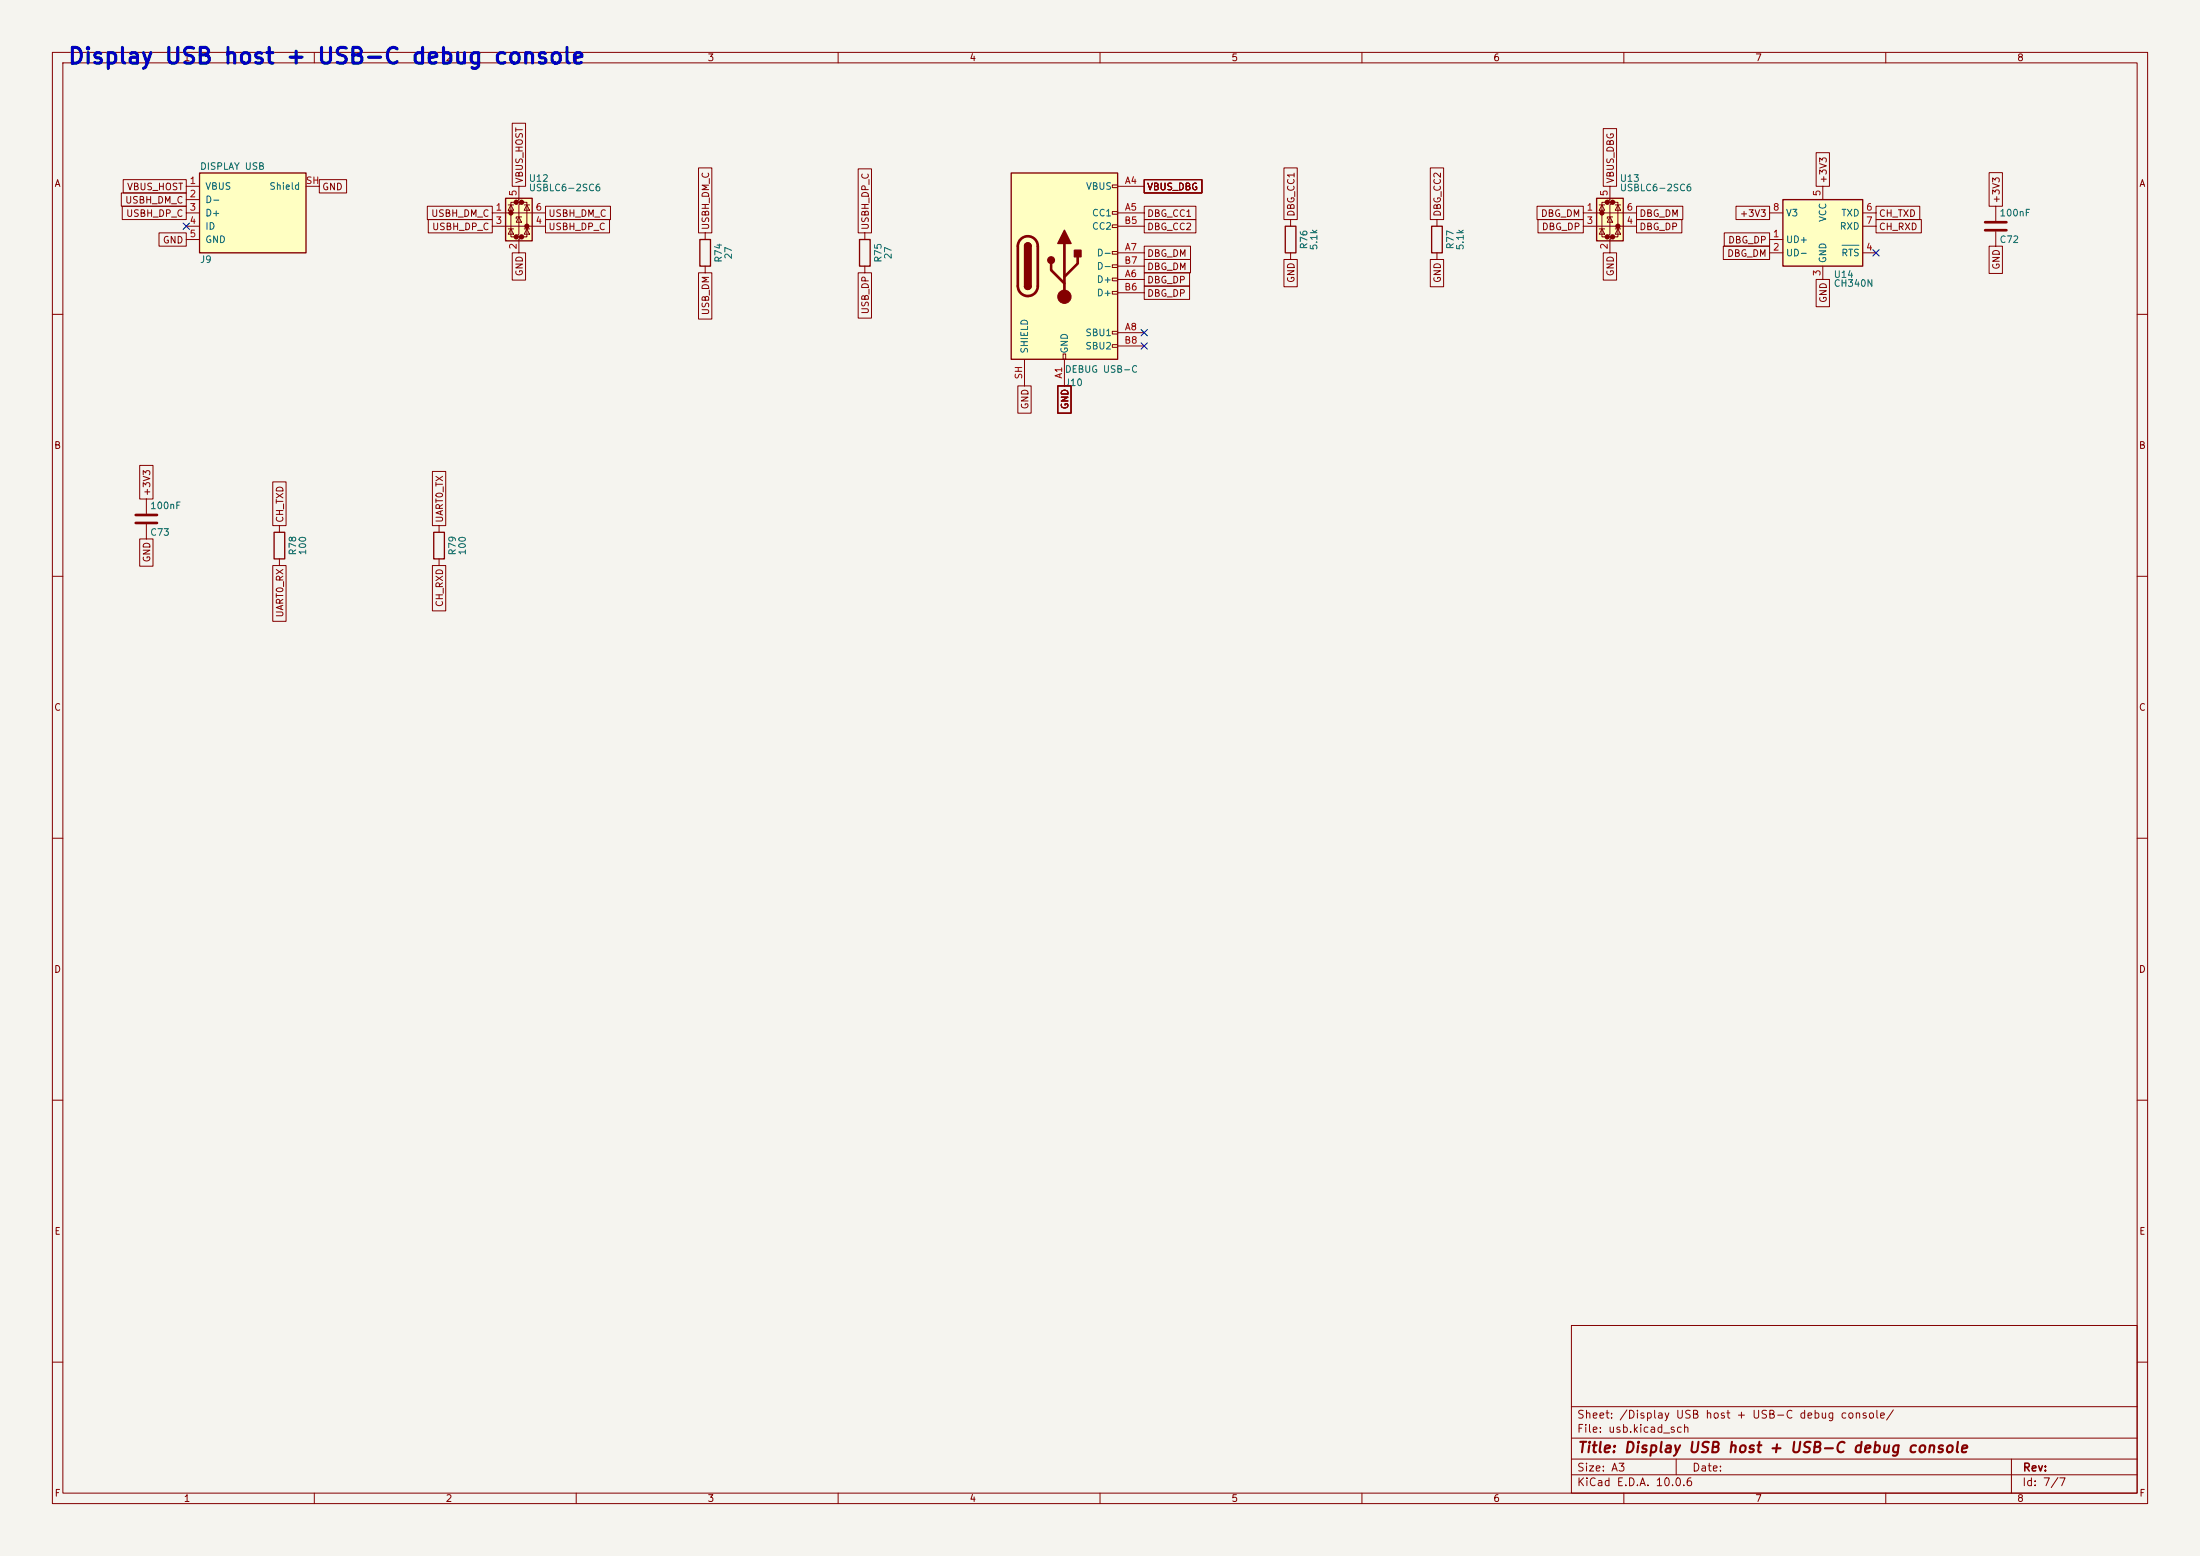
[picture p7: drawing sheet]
<svg xmlns="http://www.w3.org/2000/svg" width="420mm" height="297mm" viewBox="0 0 420 297" stroke-linecap="round" stroke-linejoin="round" font-family="sans-serif">
<path d="M0 0h420v297h-420z" fill="#f5f4ef" stroke="#f5f4ef" stroke-width=".19"/>
<g fill="none" stroke="#840000" stroke-width=".19">
<path d="M10 10h400v277h-400zM12 12h396v273h-396zM60 10v2M110 10v2M160 10v2M210 10v2M260 10v2M310 10v2M360 10v2M134.6 44.5v1.2M134.6 50.8v1.3M246.4 41.9v1.3"/>
<path d="M246.4 48.3v1.2M10 60h2M408 60h2M10 110h2M408 110h2M10 160h2M408 160h2M10 210h2M408 210h2M300 253h108v32h-108zM10 260h2M300 278.5h108"/>
<path d="M300 274.5h108M300 268.5h108M320 278.5v3M384 278.5v6.5M408 260h2M60 285v2M110 285v2M160 285v2M210 285v2M260 285v2M300 281.5h108M310 285v2"/>
<path d="M360 285v2"/>
</g>
<path d="M133.6 45.7h2v5.1h-2zM245.4 43.2h2v5.1h-2z" fill="none" stroke="#840000" stroke-width=".25"/>
<path d="M193 33h20.4v35.6h-20.4z" fill="#ffffc2"/>
<g fill="none" stroke="#840000" stroke-width=".19">
<path d="M212.3 35.3h1.1v.5h-1.1zM213.4 35.6h5M165.1 44.5v1.2M165.1 50.8v1.3M212.3 40.4h1.1v.5h-1.1zM212.3 42.9h1.1v.5h-1.1zM212.3 48h1.1v.5h-1.1zM212.3 50.5h1.1v.6h-1.1zM212.3 53.1h1.1v.5h-1.1zM212.3 55.6h1.1v.5h-1.1zM213.4 40.6h5M213.4 53.3h5"/>
<path d="M213.4 48.3h5M213.4 43.2h5M213.4 55.9h5M213.4 50.8h5M274.3 41.9v1.3M274.3 48.3v1.2M195.6 68.6v5.1M202.9 67.6h.6v1h-.6zM203.2 68.6v5.1M212.3 63.2h1.1v.6h-1.1zM212.3 65.8h1.1v.5h-1.1zM213.4 63.5h5"/>
<path d="M213.4 66h5M53.3 100.3v1.3M53.3 106.7v1.3M83.8 100.3v1.3M83.8 106.7v1.3"/>
</g>
<path d="M193 33h20.4v35.6h-20.4zM164.1 45.7h2v5.1h-2zM195.6 47a.64 .64 0 0 1 .6-.6 .64 .64 0 0 1 .6 .6M195.6 54.6a.64 .64 0 0 0 .6 .6 .64 .64 0 0 0 .6-.6M273.3 43.2h2v5.1h-2zM52.3 101.6h2.1v5.1h-2.1zM82.8 101.6h2v5.1h-2z" fill="none" stroke="#840000" stroke-width=".25"/>
<path d="M194.9 45.7a1.9 1.9 0 0 1 2-.5 1.9 1.9 0 0 1 1.2 1.8v7.6a1.91 1.91 0 0 1-1.9 1.9 1.91 1.91 0 0 1-1.9-1.9v-7.8l.2-.6zM200.7 50.3v1.3l2.5 2.5M203.2 46.5v10.1M205.7 49v1.3l-2.5 2.5" fill="none" stroke="#840000" stroke-width=".51"/>
<g fill="#840000" stroke="#840000" stroke-width=".25">
<path d="M195.6 47h1.2v7.6h-1.2z"/>
<path d="M195.8 46.5a.64 .64 0 0 1 .7-.1 .64 .64 0 0 1 .3 .6h-1.2z"/>
<path d="M195.6 54.6h1.2a.64 .64 0 0 1-.6 .6 .64 .64 0 0 1-.6-.6z"/>
<path d="M203.2 43.9l1.3 2.6h-2.6z"/>
<path d="M205.1 47.8h1.3v1.2h-1.3z"/>
<circle cx="200.7" cy="49.7" r=".63"/>
</g>
<circle cx="203.2" cy="56.6" r="1.27" fill="#840000" stroke="#840000" stroke-width=".19"/>
<path d="M96.5 37.8h5.1v8.2h-5.1z" fill="#ffffc2"/>
<g fill="#840000" stroke="#840000" stroke-width=".51">
<circle cx="97.5" cy="40.6" r=".25"/>
<circle cx="98.6" cy="38.6" r=".25"/>
<circle cx="98.6" cy="45.2" r=".25"/>
<circle cx="99.6" cy="38.6" r=".25"/>
<circle cx="99.6" cy="45.2" r=".25"/>
<circle cx="100.6" cy="43.2" r=".25"/>
</g>
<g fill="none" stroke="#840000" stroke-width=".19">
<path d="M97 39.1h1M97.5 39.1l.5 1h-1zM98.6 38.6h-1.1v6.6h1.1M99.1 35.6v2.5l-.5 .5h1l-.5 .5v5.6l-.5 .5h1l-.5 .5v2.6M99.6 38.6h1v6.6h-1M100.1 39.1h1M100.6 39.1l.5 1h-1zM94 40.6h10.1M94 43.2h10.1M97 43.7h1M97.5 43.7l.5 1h-1zM99.1 41.4l.5 1h-1z"/>
<path d="M99.6 41.4h-1v.4M100.1 43.7h1M100.6 43.7l.5 1h-1zM27.9 95.3v2.7M27.9 100.1v2.8"/>
</g>
<path d="M96.5 37.8h5.1v8.2h-5.1z" fill="none" stroke="#840000" stroke-width=".25"/>
<path d="M25.9 98.3h4.1M25.9 99.8h4.1" fill="none" stroke="#840000" stroke-width=".51"/>
<path d="M38.1 33h20.3v15.3h-20.3z" fill="#ffffc2"/>
<path d="M38.1 33h20.3v15.3h-20.3z" fill="none" stroke="#840000" stroke-width=".25"/>
<path d="M35.6 35.6h2.5M35.6 38.1h2.5M58.4 35.6h2.6M35.6 40.6h2.5M35.6 43.2h2.5M35.6 45.7h2.5" fill="none" stroke="#840000" stroke-width=".19"/>
<path d="M340.4 38.1h15.2v12.7h-15.2z" fill="#ffffc2"/>
<path d="M340.4 38.1h15.2v12.7h-15.2z" fill="none" stroke="#840000" stroke-width=".25"/>
<path d="M348 35.6v2.5M337.8 45.7h2.6M337.8 48.3h2.6M337.8 40.6h2.6M348 50.8v2.5M355.6 48.3h2.5M355.6 40.6h2.5M355.6 43.2h2.5" fill="none" stroke="#840000" stroke-width=".19"/>
<path d="M351.7 46.8h3.2" fill="none" stroke="#006464" stroke-width=".19"/>
<path d="M304.8 37.8h5.1v8.2h-5.1z" fill="#ffffc2"/>
<g fill="#840000" stroke="#840000" stroke-width=".51">
<circle cx="305.8" cy="40.6" r=".25"/>
<circle cx="306.8" cy="38.6" r=".25"/>
<circle cx="306.8" cy="45.2" r=".25"/>
<circle cx="307.8" cy="38.6" r=".25"/>
<circle cx="307.8" cy="45.2" r=".25"/>
<circle cx="308.9" cy="43.2" r=".25"/>
</g>
<g fill="none" stroke="#840000" stroke-width=".19">
<path d="M23.2 36.8h12.4v2.6h-12.4zM23.3 39.4h12.3v2.5h-12.3zM23.5 34.3h12.1v2.5h-12.1zM61 34.3h5.2v2.5h-5.2zM81.6 39.4h12.4v2.5h-12.4zM97.8 23.5h2.5v12.1h-2.5zM104.1 39.4h12.4v2.5h-12.4zM133.3 32h2.6v12.5h-2.6zM163.8 32.2h2.6v12.3h-2.6zM218.4 34.3h11.1v2.5h-11.1zM218.4 39.4h9.9v2.5h-9.9zM245.1 32h2.6v9.9h-2.6z"/>
<path d="M273 32h2.6v9.9h-2.6zM293.4 39.4h8.9v2.5h-8.9zM305.3 39.1h1M305.8 39.1l.5 1h-1zM306.1 24.5h2.5v11.1h-2.5zM306.8 38.6h-1v6.6h1M307.3 35.6v2.5l-.5 .5h1l-.5 .5v5.6l-.5 .5h1l-.5 .5v2.6M307.8 38.6h1.1v6.6h-1.1M308.4 39.1h1M308.9 39.1l.5 1h-1zM312.4 39.4h8.9v2.5h-8.9zM331.4 39.4h6.4v2.5h-6.4z"/>
<path d="M346.7 29.1h2.6v6.5h-2.6zM358.1 39.4h8.4v2.5h-8.4zM379.7 33h2.6v6.4h-2.6zM381 39.4v2.8M30.4 44.4h5.2v2.6h-5.2zM81.8 41.9h12.2v2.6h-12.2zM97.8 48.3h2.5v5.2h-2.5zM104.1 41.9h12.3v2.6h-12.3zM133.3 52.1h2.6v8.8h-2.6zM163.8 52.1h2.6v8.6h-2.6zM218.4 47h8.9v2.5h-8.9zM218.4 41.9h9.9v2.6h-9.9z"/>
<path d="M218.4 52.1h8.7v2.5h-8.7zM218.4 54.6h8.7v2.6h-8.7zM218.4 49.5h8.9v2.6h-8.9zM245.1 49.5h2.6v5.2h-2.6zM273 49.5h2.6v5.2h-2.6zM293.6 41.9h8.7v2.6h-8.7zM302.3 40.6h10.1M302.3 43.2h10.1M305.3 43.7h1M305.8 43.7l.5 1h-1zM306.1 48.3h2.5v5.2h-2.5zM307.3 41.4l.5 1h-1z"/>
<path d="M307.8 41.4h-1v.4M308.4 43.7h1M308.9 43.7l.5 1h-1zM312.4 41.9h8.7v2.6h-8.7zM329 47h8.8v2.5h-8.8zM329.2 44.4h8.6v2.6h-8.6zM346.7 53.3h2.6v5.2h-2.6zM358.1 41.9h8.7v2.6h-8.7zM379.7 47h2.6v5.2h-2.6zM381 44.2v2.8M194.3 73.7h2.6v5.2h-2.6zM201.9 73.7h2.6v5.2h-2.6z"/>
<path d="M26.7 88.8h2.5v6.5h-2.5zM52.1 92h2.5v8.3h-2.5zM82.5 90h2.6v10.3h-2.6zM26.7 102.9h2.5v5.2h-2.5zM52.1 108h2.5v10.6h-2.5zM82.5 108h2.6v8.6h-2.6z"/>
</g>
<path d="M304.8 37.8h5.1v8.2h-5.1z" fill="none" stroke="#840000" stroke-width=".25"/>
<path d="M379 42.4h4M379 43.9h4" fill="none" stroke="#840000" stroke-width=".51"/>
<path d="M35 42.6l1.2 1.2M36.2 42.6l-1.2 1.2M357.5 47.7l1.2 1.2M358.7 47.7l-1.2 1.2M217.8 62.9l1.2 1.2M217.8 65.4l1.2 1.2M219 62.9l-1.2 1.2M219 65.4l-1.2 1.2" fill="none" stroke="#000084" stroke-width=".19"/>
<text font-size="3" fill="#0000c2" x="12.8" y="13">Display USB host + USB-C debug console</text>
<text font-size="2" fill="#840000" x="301" y="277.8">Title: Display USB host + USB-C debug console</text>
<g font-size="1.5" fill="#840000">
<text x="300.9" y="273.8">File: usb.kicad_sch</text>
<text x="300.9" y="271.1">Sheet: /Display USB host + USB-C debug console/</text>
<text x="300.9" y="281.2">Size: A3</text>
<text x="322.9" y="281.2">Date:</text>
<text x="386" y="281.2">Rev:</text>
<text x="300.9" y="284">KiCad E.D.A. 10.0.6</text>
<text x="385.9" y="284">Id: 7/7</text>
</g>
<g font-size="1.3" fill="#840000">
<text x="35" y="12">1</text>
<text x="85" y="12">2</text>
<text x="135" y="12">3</text>
<text x="185" y="12">4</text>
<text x="235" y="12">5</text>
<text x="285" y="12">6</text>
<text x="335" y="12">7</text>
<text x="385" y="12">8</text>
<text x="10.3" y="36">A</text>
<text x="100.1" y="35.1" transform="rotate(-90 100.1 35.1)">VBUS_HOST</text>
<text x="308.4" y="35.1" transform="rotate(-90 308.4 35.1)">VBUS_DBG</text>
<text x="349" y="35.1" transform="rotate(-90 349 35.1)">+3V3</text>
<text x="408.3" y="36">A</text>
<text x="23.8" y="39.2">USBH_DM_C</text>
<text x="24" y="41.7">USBH_DP_C</text>
<text x="24.2" y="36.6">VBUS_HOST</text>
<text x="61.4" y="36.6">GND</text>
<text x="82.2" y="41.7">USBH_DM_C</text>
<text x="104.6" y="41.7">USBH_DM_C</text>
<text x="218.9" y="36.6">VBUS_DBG</text>
<text x="218.9" y="41.7">DBG_CC1</text>
<text x="247.4" y="41.5" transform="rotate(-90 247.4 41.5)">DBG_CC1</text>
<text x="275.4" y="41.5" transform="rotate(-90 275.4 41.5)">DBG_CC2</text>
<text x="294.1" y="41.7">DBG_DM</text>
<text x="312.9" y="41.7">DBG_DM</text>
<text x="332" y="41.7">+3V3</text>
<text x="358.6" y="41.7">CH_TXD</text>
<text x="382.1" y="38.9" transform="rotate(-90 382.1 38.9)">+3V3</text>
<text x="31" y="46.8">GND</text>
<text x="82.4" y="44.2">USBH_DP_C</text>
<text x="104.6" y="44.2">USBH_DP_C</text>
<text x="135.7" y="44" transform="rotate(-90 135.7 44)">USBH_DM_C</text>
<text x="166.2" y="44" transform="rotate(-90 166.2 44)">USBH_DP_C</text>
<text x="218.9" y="44.2">DBG_CC2</text>
<text x="294.2" y="44.2">DBG_DP</text>
<text x="312.9" y="44.2">DBG_DP</text>
<text x="329.8" y="46.8">DBG_DP</text>
<text x="358.6" y="44.2">CH_RXD</text>
<text x="100.1" y="52.8" transform="rotate(-90 100.1 52.8)">GND</text>
<text x="218.9" y="49.3">DBG_DM</text>
<text x="218.9" y="51.9">DBG_DM</text>
<text x="308.4" y="52.8" transform="rotate(-90 308.4 52.8)">GND</text>
<text x="329.6" y="49.3">DBG_DM</text>
<text x="382.1" y="51.6" transform="rotate(-90 382.1 51.6)">GND</text>
<text x="218.9" y="54.4">DBG_DP</text>
<text x="218.9" y="56.9">DBG_DP</text>
<text x="247.4" y="54.1" transform="rotate(-90 247.4 54.1)">GND</text>
<text x="275.4" y="54.1" transform="rotate(-90 275.4 54.1)">GND</text>
<text x="349" y="57.9" transform="rotate(-90 349 57.9)">GND</text>
<text x="135.7" y="60.3" transform="rotate(-90 135.7 60.3)">USB_DM</text>
<text x="166.2" y="60.1" transform="rotate(-90 166.2 60.1)">USB_DP</text>
<text x="196.6" y="78.2" transform="rotate(-90 196.6 78.2)">GND</text>
<text x="204.3" y="78.2" transform="rotate(-90 204.3 78.2)">GND</text>
<text x="10.2" y="86">B</text>
<text x="408.2" y="86">B</text>
<text x="29" y="94.8" transform="rotate(-90 29 94.8)">+3V3</text>
<text x="54.4" y="99.9" transform="rotate(-90 54.4 99.9)">CH_TXD</text>
<text x="84.9" y="99.9" transform="rotate(-90 84.9 99.9)">UART0_TX</text>
<text x="29" y="107.4" transform="rotate(-90 29 107.4)">GND</text>
<text x="54.4" y="118" transform="rotate(-90 54.4 118)">UART0_RX</text>
<text x="84.9" y="116" transform="rotate(-90 84.9 116)">CH_RXD</text>
<text x="10.2" y="136">C</text>
<text x="408.2" y="136">C</text>
<text x="10.2" y="186">D</text>
<text x="408.2" y="186">D</text>
<text x="10.3" y="236">E</text>
<text x="408.3" y="236">E</text>
<text x="10.3" y="286">F</text>
<text x="35" y="287">1</text>
<text x="85" y="287">2</text>
<text x="135" y="287">3</text>
<text x="185" y="287">4</text>
<text x="235" y="287">5</text>
<text x="285" y="287">6</text>
<text x="335" y="287">7</text>
<text x="385" y="287">8</text>
<text x="408.3" y="286">F</text>
</g>
<g font-size="1.3" fill="#a90000">
<text x="36.1" y="35.4">1</text>
<text x="58.3" y="35.4">SH</text>
<text x="214.6" y="35.4">A4</text>
<text x="36.1" y="38">2</text>
<text x="36.1" y="40.5">3</text>
<text x="94.5" y="40.5">1</text>
<text x="98.9" y="37.6" transform="rotate(-90 98.9 37.6)">5</text>
<text x="102.1" y="40.5">6</text>
<text x="214.6" y="40.5">A5</text>
<text x="302.8" y="40.5">1</text>
<text x="307.2" y="37.6" transform="rotate(-90 307.2 37.6)">5</text>
<text x="310.4" y="40.5">6</text>
<text x="338.4" y="40.5">8</text>
<text x="347.8" y="37.6" transform="rotate(-90 347.8 37.6)">5</text>
<text x="356.1" y="40.5">6</text>
<text x="36.1" y="43">4</text>
<text x="36.1" y="45.6">5</text>
<text x="94.5" y="43">3</text>
<text x="98.9" y="47.7" transform="rotate(-90 98.9 47.7)">2</text>
<text x="102.1" y="43">4</text>
<text x="214.5" y="43">B5</text>
<text x="302.8" y="43">3</text>
<text x="307.2" y="47.7" transform="rotate(-90 307.2 47.7)">2</text>
<text x="310.4" y="43">4</text>
<text x="338.4" y="45.6">1</text>
<text x="356.1" y="43">7</text>
<text x="214.5" y="50.7">B7</text>
<text x="214.6" y="53.2">A6</text>
<text x="214.6" y="48.1">A7</text>
<text x="338.4" y="48.1">2</text>
<text x="347.8" y="52.8" transform="rotate(-90 347.8 52.8)">3</text>
<text x="356.1" y="48.1">4</text>
<text x="214.5" y="55.7">B6</text>
<text x="214.5" y="65.9">B8</text>
<text x="214.6" y="63.4">A8</text>
<text x="195.4" y="72.5" transform="rotate(-90 195.4 72.5)">SH</text>
<text x="203.1" y="72.4" transform="rotate(-90 203.1 72.4)">A1</text>
</g>
<g font-size="1.3" fill="#006464">
<text x="38.1" y="32.7">DISPLAY USB</text>
<text x="100.8" y="35">U12</text>
<text x="309.1" y="35">U13</text>
<text x="39.1" y="36.5">VBUS</text>
<text x="39.1" y="39.1">D-</text>
<text x="39.1" y="41.6">D+</text>
<text x="51.3" y="36.5">Shield</text>
<text x="100.8" y="36.8">USBLC6-2SC6</text>
<text x="207.2" y="36.5">VBUS</text>
<text x="208.4" y="41.6">CC1</text>
<text x="309.1" y="36.8">USBLC6-2SC6</text>
<text x="340.8" y="41.6">V3</text>
<text x="351.4" y="41.6">TXD</text>
<text x="381.6" y="41.6">100nF</text>
<text x="39.1" y="44.1">ID</text>
<text x="39.1" y="46.7">GND</text>
<text x="208.4" y="44.1">CC2</text>
<text x="249.9" y="47.7" transform="rotate(-90 249.9 47.7)">R76</text>
<text x="251.8" y="47.9" transform="rotate(-90 251.8 47.9)">5.1k</text>
<text x="277.8" y="47.7" transform="rotate(-90 277.8 47.7)">R77</text>
<text x="279.7" y="47.9" transform="rotate(-90 279.7 47.9)">5.1k</text>
<text x="340.8" y="46.7">UD+</text>
<text x="348.9" y="42.5" transform="rotate(-90 348.9 42.5)">VCC</text>
<text x="351.1" y="44.1">RXD</text>
<text x="381.6" y="46.7">C72</text>
<text x="38.1" y="50.5">J9</text>
<text x="138.1" y="50.2" transform="rotate(-90 138.1 50.2)">R74</text>
<text x="140" y="49.6" transform="rotate(-90 140 49.6)">27</text>
<text x="168.6" y="50.2" transform="rotate(-90 168.6 50.2)">R75</text>
<text x="170.5" y="49.6" transform="rotate(-90 170.5 49.6)">27</text>
<text x="209.3" y="49.2">D-</text>
<text x="209.3" y="51.8">D-</text>
<text x="340.8" y="49.2">UD-</text>
<text x="348.9" y="50.3" transform="rotate(-90 348.9 50.3)">GND</text>
<text x="350" y="53.3">U14</text>
<text x="351.4" y="49.2">RTS</text>
<text x="209.3" y="54.3">D+</text>
<text x="209.3" y="56.8">D+</text>
<text x="350" y="55">CH340N</text>
<text x="207.1" y="64.5">SBU1</text>
<text x="196.5" y="67.6" transform="rotate(-90 196.5 67.6)">SHIELD</text>
<text x="203.2" y="71.4">DEBUG USB-C</text>
<text x="204.2" y="67.6" transform="rotate(-90 204.2 67.6)">GND</text>
<text x="207.1" y="67">SBU2</text>
<text x="203.2" y="74">J10</text>
<text x="28.6" y="97.5">100nF</text>
<text x="28.6" y="102.6">C73</text>
<text x="56.8" y="106.1" transform="rotate(-90 56.8 106.1)">R78</text>
<text x="58.7" y="106.1" transform="rotate(-90 58.7 106.1)">100</text>
<text x="87.3" y="106.1" transform="rotate(-90 87.3 106.1)">R79</text>
<text x="89.2" y="106.1" transform="rotate(-90 89.2 106.1)">100</text>
</g>
</svg>
